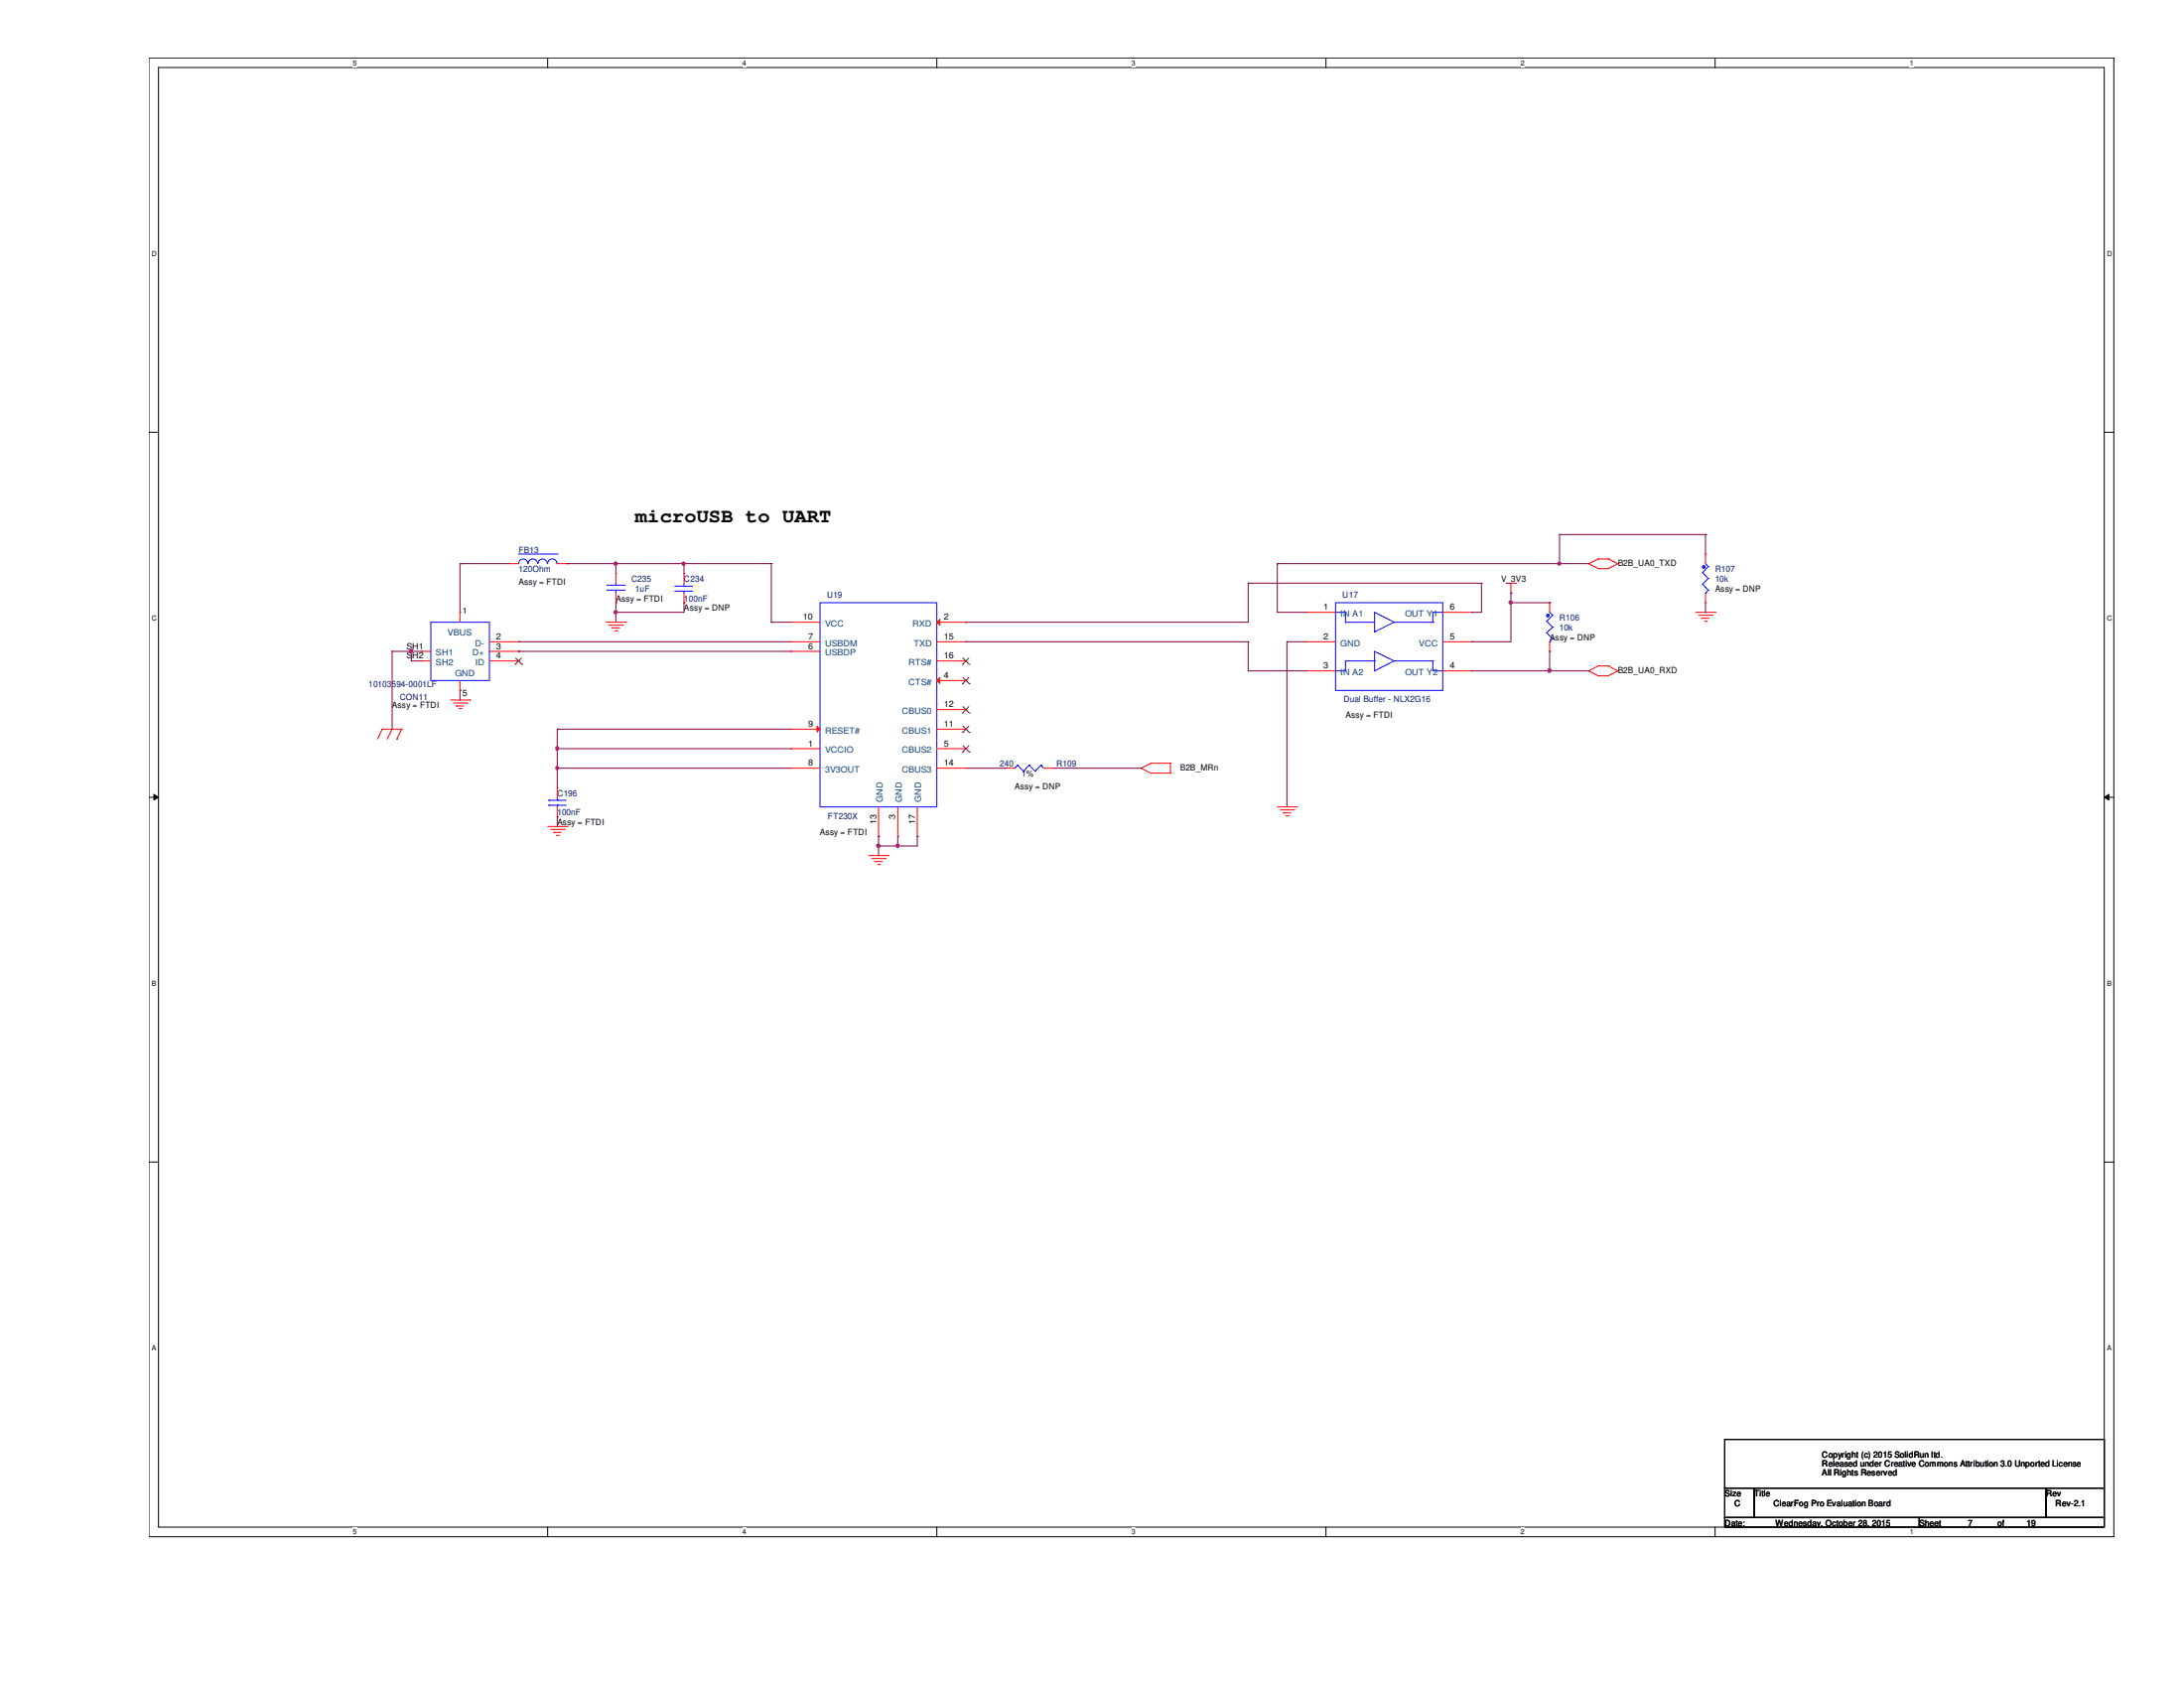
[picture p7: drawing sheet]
<svg xmlns="http://www.w3.org/2000/svg" width="279mm" height="216mm" viewBox="0 0 279 216" stroke-linecap="round" stroke-linejoin="round" font-family="sans-serif">
<path d="M19.1 7.4h251.3v189.2h-251.3zM20.3 8.6h248.9v186.7h-248.9z" fill="none" stroke="#000" stroke-width=".13"/>
<g fill="#fff">
<path d="M45.2 7.5h.5v1.1h-.5z"/>
<path d="M45.2 195.5h.5v1h-.5z"/>
</g>
<path d="M70.1 7.4v1.2M70.1 195.3v1.3" fill="none" stroke="#000" stroke-width=".13"/>
<g fill="#fff">
<path d="M95 7.5h.5v1.1h-.5z"/>
<path d="M95 195.5h.5v1h-.5z"/>
</g>
<path d="M119.8 7.4v1.2M119.8 195.3v1.3" fill="none" stroke="#000" stroke-width=".13"/>
<g fill="#fff">
<path d="M144.7 7.5h.5v1.1h-.5z"/>
<path d="M144.7 195.5h.5v1h-.5z"/>
</g>
<path d="M169.6 7.4v1.2M169.6 195.3v1.3" fill="none" stroke="#000" stroke-width=".13"/>
<g fill="#fff">
<path d="M194.5 7.5h.5v1.1h-.5z"/>
<path d="M194.5 195.5h.5v1h-.5z"/>
</g>
<path d="M219.4 7.4v1.2M219.4 195.3v1.3" fill="none" stroke="#000" stroke-width=".13"/>
<g fill="#fff">
<path d="M244.3 7.5h.5v1.1h-.5z"/>
<path d="M244.3 195.5h.5v1h-.5z"/>
<path d="M19.4 32h.6v1h-.6z"/>
<path d="M269.5 32h.7v1h-.7z"/>
<path d="M19.4 78.6h.6v1h-.6z"/>
<path d="M269.5 78.6h.7v1h-.7z"/>
</g>
<path d="M19.1 55.3h1.2M269.2 55.3h1.2" fill="none" stroke="#000" stroke-width=".13"/>
<g fill="#fff">
<path d="M19.4 125.3h.6v1h-.6z"/>
<path d="M269.5 125.3h.6v1h-.6z"/>
</g>
<path d="M19.1 102h1.2M19.7 101.6l.6 .4-.6 .3zM269.2 102l.6-.4v.7zM269.2 102h1.2" fill="none" stroke="#000" stroke-width=".13"/>
<path d="M19.7 101.6l.6 .4-.6 .3zM269.2 102l.6-.4v.7z" fill="#000"/>
<g fill="#fff">
<path d="M19.4 172h.5v1h-.5z"/>
<path d="M269.5 172h.6v1h-.6z"/>
</g>
<path d="M19.1 148.6h1.2M269.2 148.6h1.2M220.6 190.3h3.8v3.8h-3.8zM220.6 194.1h24.9v1.2h-24.9zM220.6 184.1h48.6v6.2h-48.6zM224.4 190.3h37.3v3.8h-37.3zM245.5 194.1h23.7v1.2h-23.7zM261.7 190.3h7.5v3.8h-7.5z" fill="none" stroke="#000" stroke-width=".13"/>
<g fill="none" stroke="#f00" stroke-width=".13">
<path d="M77.5 79.6h2.5M77.9 80h1.7M79.6 80h.1M80 79.6h.1M192.7 74.6h1.2M193.3 75.9h.1M193.3 74.6v1.3M193.9 74.6h.1M203.2 72.1h.1M203.2 72.1l1.3 .6M204.5 71.5h.1M204.5 72.7h.1"/>
<path d="M204.5 71.5h1.2M204.5 71.5l-1.3 .6M204.5 72.7h1.2M205.7 71.5h.1M205.7 72.7h.1M205.7 71.5l1.3 .6M207 72.1h.1M207 72.1l-1.3 .6M216.9 78.3h2.5M217.3 78.7h1.7M217.7 79.1h.1M217.7 79.1h1"/>
<path d="M218.1 79.5h.2M218.3 79.5h.1M219 78.7h.1M219.4 78.3h.1M48.9 93.3h.1M48.9 93.3l-.6 1.2M48.9 93.3h2.5M50.2 93.3h.1M50.2 93.3l-.7 1.2M50.8 94.5h.1M51.4 93.3h.1M51.4 93.3l-.6 1.2"/>
<path d="M57.6 89.5h2.5M58 89.9h1.7M58.4 90.3h.1M58.4 90.3h1M58.7 90.6h.3M59 90.6h.1M59.7 89.9h.1M60.1 89.5h.1M78.3 80.3h.1M78.3 80.3h1M78.7 80.7h.2M78.9 80.7h.1"/>
<path d="M146 98.3h.1M146 98.3l1.2 .6M147.2 98.9h.1M147.2 97.6h.1M147.2 98.9h2.5M147.2 97.6h2.5M147.2 97.6l-1.2 .7M149.7 98.9h.1M149.7 97.6h.1M149.7 97.6v1.3M203.2 85.8h.1M203.2 85.8l1.3 .6"/>
<path d="M204.5 85.2h.1M204.5 86.4h.1M204.5 85.2h1.2M204.5 85.2l-1.3 .6M204.5 86.4h1.2M205.7 85.2h.1M205.7 86.4h.1M205.7 85.2l1.3 .6M207 85.8h.1M207 85.8l-1.3 .6M70.1 105.7h2.5M70.4 106.1h1.8"/>
<path d="M70.8 106.5h.1M70.8 106.5h1M71.2 106.8h.2M71.3 104.5h.1M71.3 100.8h.1M71.3 100.8v1.2M71.3 103.2v1.3M71.4 106.8h.1M72.2 106.1h.1M72.6 105.7h.1M111.1 109.4h2.5M111.5 109.8h1.7"/>
<path d="M111.9 110.2h.1M111.9 110.2h1M112.3 110.6h.2M112.5 110.6h.1M113.2 109.8h.1M113.6 109.4h.1M163.4 103.2h2.5M163.8 103.6h1.7M164.2 104h.1M164.2 104h.9M164.5 104.4h.3M164.8 104.4h.1"/>
<path d="M165.5 103.6h.1M165.9 103.2h.1"/>
</g>
<g fill="none" stroke="#00f" stroke-width=".13">
<path d="M217.8 73.2h.1M217.8 74.7h.1M217.8 73.2l.7 .8M217.8 74.7l.7 .8M218.2 75.9h.1M218.2 72.1l.3 .4M218.5 72.5h.1M218.5 74h.1M218.5 75.5h.1M218.5 72.5l-.7 .7M218.5 74l-.7 .7M218.5 75.5l-.3 .4"/>
<path d="M70.2 102.4h.1M70.2 103h.1M70.2 102.4h2.2M70.2 103h2.2M71.3 103h.1M71.3 102.4h.1M71.3 102v.4M71.3 103v.2"/>
</g>
<path d="M217.8 72.4h.3v.2h-.3z" fill-rule="evenodd" fill="#00f"/>
<path d="M104.9 77.1h14.9v26.1h-14.9zM217.8 72.4h.3v.2h-.3z" fill="none" stroke="#00f" stroke-width=".13"/>
<path d="M218.2 70.9h.1M218.2 77.1h.1M218.2 70.9v1.2M218.2 75.9v1.2M101.2 95.8h.1M101.2 95.8h3.7" fill="none" stroke="#f00" stroke-width=".13"/>
<path d="M119.8 79.6l.4-.4v.8z" fill="#f00"/>
<path d="M119.8 79.6l.4-.4v.8zM119.8 79.6h3.8M123.6 79.6h.1M114.9 107h.1M114.9 103.2v3.8" fill="none" stroke="#f00" stroke-width=".13"/>
<path d="M119.8 87l.4-.3v.7z" fill="#f00"/>
<path d="M101.2 83.3h.1M101.2 82.1h.1M101.2 98.3h.1M101.2 83.3h3.7M101.2 82.1h3.7M101.2 98.3h3.7M119.8 87l.4-.3v.7zM119.8 87h3.8M119.8 95.8h3.8M123.6 87h.1M123.6 95.8h.1" fill="none" stroke="#f00" stroke-width=".13"/>
<path d="M123.1 87.5h.1M123.1 96.2h.1M123.2 86.7l.8 .8M123.2 95.4l.8 .8M124 86.7l-.9 .8M124 95.4l-.9 .8M124 87.5h.1M124 96.2h.1" fill="none" stroke="#7f3f00" stroke-width=".13"/>
<path d="M104.5 92.9l.4 .4-.4 .3z" fill="#f00"/>
<g fill="none" stroke="#f00" stroke-width=".13">
<path d="M78.8 73.4h.1M78.8 77.1h.1M78.8 73.4v1.2M78.8 75.9v1.2M87.5 77.1h.1M87.5 73.4h.1M87.5 73.4v1.2M87.5 75.9v1.2M101.2 79.6h.1M101.2 79.6h3.7M101.2 93.3h.1M101.2 93.3h3.7"/>
<path d="M104.5 92.9l.4 .4-.4 .3zM119.8 93.3h3.8M119.8 90.8h3.8M119.8 98.3h3.8M119.8 82.1h3.8M119.8 84.5h3.8M123.6 93.3h.1M123.6 90.8h.1M123.6 98.3h.1M123.6 82.1h.1M123.6 84.5h.1M128.6 98.3h.1"/>
<path d="M128.6 98.3h1.2M133.5 98.3h1.3M134.8 98.3h.1M112.4 107h.1M112.4 103.2v3.8M117.3 107h.1M117.3 103.2v3.8"/>
</g>
<path d="M123.1 93.7h.1M123.1 91.2h.1M123.1 85h.1M123.2 92.9l.8 .8M123.2 90.4l.8 .8M123.2 84.2l.8 .8M124 92.9l-.9 .8M124 90.4l-.9 .8M124 84.2l-.9 .8M124 93.7h.1M124 91.2h.1M124 85h.1" fill="none" stroke="#7f3f00" stroke-width=".13"/>
<g fill="none" stroke="#00f" stroke-width=".13">
<path d="M77.6 75.5h2.3M77.6 74.8h2.3M78.8 74.8h.1M78.8 75.5h.1M78.8 74.6v.2M78.8 75.5v.4M79.9 75.5h.1M79.9 74.8h.1M86.4 75h.1M86.4 75.6h.1M86.4 75h2.2M86.4 75.6h2.2"/>
<path d="M87.5 75.6h.1M87.5 75h.1M87.5 74.6v.4M87.5 75.6v.3M197.9 79.5h.1M197.9 79.5l.7 .7M198.2 78.3l.4 .4M198.6 78.7h.1M198.6 78.7l-.7 .8M129.8 98.3h.1M130.2 97.9h.1M130.2 97.9l.7 .7"/>
<path d="M130.2 97.9l-.4 .4M130.9 98.6h.1M131.7 97.9h.1M131.7 97.9l.7 .7M131.7 97.9l-.8 .7M132.4 98.6h.1M133.2 97.9h.1M133.2 97.9l.3 .4M133.2 97.9l-.8 .7M197.9 80.9h.1M197.9 80.9l.7 .8M198.2 82.1h.1"/>
<path d="M198.6 80.2h.1M198.6 81.7h.1M198.6 80.2l-.7 .7M198.6 81.7l-.4 .4"/>
</g>
<path d="M197.9 78.6h.3v.3h-.3z" fill-rule="evenodd" fill="#00f"/>
<g fill="none" stroke="#00f" stroke-width=".13">
<path d="M55.1 79.6h7.5v7.4h-7.5zM66.3 72.1a.59 .59 0 0 1 .6-.6 .59 .59 0 0 1 .6 .6M66.3 70.9h5M67.6 72.1a.61 .61 0 0 1 .6-.6 .61 .61 0 0 1 .6 .6M68.8 72.1a.59 .59 0 0 1 .6-.6 .59 .59 0 0 1 .6 .6M70.1 72.1a.59 .59 0 0 1 .6-.6 .59 .59 0 0 1 .5 .6M71.3 70.9h.1M170.9 77.1h13.7v11.2h-13.7zM170.9 78.3h1.2M172.1 79.6h.1M172.1 78.3h.1M172.1 78.3v1.3"/>
<path d="M172.1 79.6h3.8M178.4 79.6h.1M178.4 79.6h4.9M178.4 79.6l-2.5-1.3v2.5M178.4 79.6l-2.5 1.2M182.1 79.6h.1M183.3 79.6h.1M184.6 78.3h.1M184.6 78.3h-1.3v1.3M197.9 78.6h.3v.3h-.3zM170.9 85.8h1.2M172.1 85.8h.1"/>
<path d="M172.1 84.5h.1M172.1 84.5v1.3M172.1 84.5h3.8M175.9 80.8h.1M175.9 85.8h.1M175.9 84.5h.1M178.4 84.5h.1M178.4 84.5l-2.5-1.2v2.5M178.4 84.5l-2.5 1.3M178.4 84.5h4.9M183.3 84.5h.1M183.3 85.8h.1"/>
<path d="M183.3 84.5v1.3M183.3 85.8h1.3M184.6 85.8h.1"/>
</g>
<g fill="none" stroke="#f00" stroke-width=".13">
<path d="M58.8 78.3h.1M58.8 78.3v1.3M65.1 72.1h.1M65.1 72.1h1.2M71.3 72.1h1.3M72.6 72.1h.1M167.1 78.3h.1M167.1 78.3h3.8M184.6 78.3h3.7M188.3 78.3h.1M198.2 77.1h.1M198.2 77.1v1.2"/>
<path d="M53.9 84.5h.1M53.9 83.3h.1M53.9 83.3h1.2M53.9 84.5h1.2M58.8 88.3h.1M58.8 87v1.3M62.6 82.1h3.7M62.6 83.3h3.7M62.6 84.5h3.7M66.3 82.1h.1M66.3 83.3h.1M66.3 84.5h.1"/>
<path d="M167.1 82.1h.1M167.1 85.8h.1M167.1 82.1h3.8M167.1 85.8h3.8M184.6 82.1h3.7M184.6 85.8h3.7M188.3 85.8h.1M188.3 82.1h.1M198.2 83.3h.1M198.2 82.1v1.2"/>
</g>
<path d="M65.9 85h.1M66 84.2l.8 .8M66.7 84.2l-.8 .8M66.8 85h.1" fill="none" stroke="#7f3f00" stroke-width=".13"/>
<path d="M98.7 79.6h.1M98.7 79.6h2.5M71.3 93.3h.1M71.3 95.8h.1M71.3 93.3h29.9M71.3 95.8v2.5M112.4 108.2h.1M112.4 108.2h4.9M114.9 107h.1M114.9 108.2h.1M114.9 107v1.2" fill="none" stroke="#7f003f" stroke-width=".13"/>
<path d="M114.7 108h.3l.1 .2-.1 .1-.1 .1-.2-.1z" fill-rule="evenodd" fill="#f0f"/>
<path d="M114.7 108h.3l.1 .2-.1 .1-.1 .1-.2-.1z" fill="none" stroke="#f0f" stroke-width=".13"/>
<path d="M112.2 108h.3l.1 .2-.1 .1-.1 .1-.2-.1z" fill-rule="evenodd" fill="#f0f"/>
<path d="M112.2 108h.3l.1 .2-.1 .1-.1 .1-.2-.1z" fill="none" stroke="#f0f" stroke-width=".13"/>
<g fill="none" stroke="#7f003f" stroke-width=".13">
<path d="M58.8 72.1h.1M58.8 72.1h6.3M87.5 72.1h.1M87.5 72.1h11.2M52.6 83.3h.1M52.6 83.3h1.3M58.8 88.3h.1M58.8 88.3v1.2M71.3 98.3h.1M71.3 98.3h29.9M71.3 104.5h.1M71.3 104.5v1.2"/>
<path d="M112.4 108.2h.1M112.4 108.2v1.2"/>
</g>
<path d="M71.1 98.1h.3l.1 .1-.1 .2-.1 .1-.2-.1z" fill-rule="evenodd" fill="#f0f"/>
<path d="M71.1 98.1h.3l.1 .1-.1 .2-.1 .1-.2-.1z" fill="none" stroke="#f0f" stroke-width=".13"/>
<path d="M52.6 84.5h.1M52.6 84.5h1.3M66.3 83.3h.1M66.3 83.3h34.9M71.3 98.3h.1M71.3 95.8h.1M71.3 98.3v2.5M71.3 95.8h29.9" fill="none" stroke="#7f003f" stroke-width=".13"/>
<path d="M71.1 95.6h.3l.1 .1-.1 .2-.1 .1-.2-.1z" fill-rule="evenodd" fill="#f0f"/>
<path d="M71.1 95.6h.3l.1 .1-.1 .2-.1 .1-.2-.1z" fill="none" stroke="#f0f" stroke-width=".13"/>
<path d="M98.7 72.1h.1M98.7 72.1v7.5M50.2 83.3h.1M50.2 83.3h2.4M52.6 83.3h.1M52.6 83.3v1.2M66.3 82.1h.1M66.3 82.1h34.9M71.3 93.3h.1M71.3 93.3v2.5" fill="none" stroke="#7f003f" stroke-width=".13"/>
<path d="M52.5 83.1h.3v.2v.1l-.2 .1-.1-.1z" fill-rule="evenodd" fill="#f0f"/>
<path d="M52.5 83.1h.3v.2v.1l-.2 .1-.1-.1z" fill="none" stroke="#f0f" stroke-width=".13"/>
<path d="M78.8 72.1h.1M78.8 72.1v1.3M78.8 72.1h8.7M50.2 93.3h.1M50.2 83.3v10" fill="none" stroke="#7f003f" stroke-width=".13"/>
<path d="M87.3 71.9h.3l.1 .2-.1 .1-.1 .1-.2-.1z" fill-rule="evenodd" fill="#f0f"/>
<path d="M87.3 71.9h.3l.1 .2-.1 .1-.1 .1-.2-.1z" fill="none" stroke="#f0f" stroke-width=".13"/>
<path d="M78.6 71.9h.3l.1 .2-.1 .1-.2 .1-.1-.1z" fill-rule="evenodd" fill="#f0f"/>
<path d="M78.6 71.9h.3l.1 .2-.1 .1-.2 .1-.1-.1z" fill="none" stroke="#f0f" stroke-width=".13"/>
<g fill="none" stroke="#7f003f" stroke-width=".13">
<path d="M58.8 72.1h.1M58.8 72.1v6.2M72.6 72.1h.1M72.6 72.1h6.2M78.8 77.1h.1M78.8 78.3h.1M78.8 77.1v2.5M87.5 72.1h.1M87.5 77.1h.1M87.5 72.1v1.3M87.5 77.1v1.2h-8.7M134.8 98.3h11.2"/>
<path d="M146 98.3h.1M112.4 107h.1M112.4 107v1.2"/>
</g>
<path d="M78.6 78.2h.3l.1 .1-.1 .2h-.2h-.1z" fill-rule="evenodd" fill="#f0f"/>
<path d="M78.6 78.2h.3l.1 .1-.1 .2h-.2h-.1z" fill="none" stroke="#f0f" stroke-width=".13"/>
<g fill="none" stroke="#7f003f" stroke-width=".13">
<path d="M193.3 77.1h4.9M198.2 77.1h.1M199.5 68.4h.1M199.5 72.1h.1M199.5 68.4h18.7M199.5 68.4v3.7M199.5 72.1h3.7M218.2 68.4h.1M159.7 82.1h.1M159.7 85.8h.1M159.7 85.8h7.4M159.7 82.1v3.7"/>
<path d="M164.6 82.1h.1M164.6 82.1h2.5M164.6 82.1v21.1M188.3 85.8h.1M188.3 85.8h14.9M203.2 85.8h.1M117.3 107h.1M117.3 107v1.2"/>
</g>
<path d="M198.1 85.6h.3l.1 .2-.1 .1-.2 .1-.1-.1z" fill-rule="evenodd" fill="#f0f"/>
<path d="M198.1 85.6h.3l.1 .2-.1 .1-.2 .1-.1-.1z" fill="none" stroke="#f0f" stroke-width=".13"/>
<path d="M193.3 77.1h.1M193.3 77.1v5" fill="none" stroke="#7f003f" stroke-width=".13"/>
<path d="M193.1 76.9h.3l.1 .1-.1 .2-.1 .1-.2-.1z" fill-rule="evenodd" fill="#f0f"/>
<path d="M193.1 76.9h.3l.1 .1-.1 .2-.1 .1-.2-.1z" fill="none" stroke="#f0f" stroke-width=".13"/>
<path d="M163.4 72.1h.1M163.4 78.3h.1M163.4 78.3h3.7M163.4 72.1v6.2M163.4 72.1h36.1M188.3 78.3h.1M189.5 74.6h.1M189.5 74.6v3.7h-1.2M123.6 82.1h.1M123.6 82.1h36.1M188.3 82.1h.1M188.3 82.1h5" fill="none" stroke="#7f003f" stroke-width=".13"/>
<path d="M199.3 71.9h.3l.1 .2-.1 .1-.1 .1-.2-.1z" fill-rule="evenodd" fill="#f0f"/>
<path d="M199.3 71.9h.3l.1 .2-.1 .1-.1 .1-.2-.1z" fill="none" stroke="#f0f" stroke-width=".13"/>
<g fill="none" stroke="#7f003f" stroke-width=".13">
<path d="M123.6 79.6h.1M159.7 74.6h.1M159.7 74.6h29.8M159.7 74.6v5h-36.1M193.3 75.9h.1M193.3 75.9v1.2M218.2 68.4h.1M218.2 78.3h.1M218.2 68.4v2.5M218.2 77.1v1.2M123.6 98.3h5M128.6 98.3h.1"/>
<path d="M198.2 83.3h.1M198.2 83.3v2.5"/>
</g>
<path d="M114.7 108h.3l.1 .2-.1 .1-.1 .1-.2-.1z" fill-rule="evenodd" fill="#f0f"/>
<path d="M114.7 108h.3l.1 .2-.1 .1-.1 .1-.2-.1z" fill="none" stroke="#f0f" stroke-width=".13"/>
<path d="M112.2 108h.3l.1 .2-.1 .1-.1 .1-.2-.1z" fill-rule="evenodd" fill="#f0f"/>
<path d="M112.2 108h.3l.1 .2-.1 .1-.1 .1-.2-.1z" fill="none" stroke="#f0f" stroke-width=".13"/>
<path d="M71.1 98.1h.3l.1 .1-.1 .2-.1 .1-.2-.1z" fill-rule="evenodd" fill="#f0f"/>
<path d="M71.1 98.1h.3l.1 .1-.1 .2-.1 .1-.2-.1z" fill="none" stroke="#f0f" stroke-width=".13"/>
<path d="M71.1 95.6h.3l.1 .1-.1 .2-.1 .1-.2-.1z" fill-rule="evenodd" fill="#f0f"/>
<path d="M71.1 95.6h.3l.1 .1-.1 .2-.1 .1-.2-.1z" fill="none" stroke="#f0f" stroke-width=".13"/>
<path d="M52.5 83.1h.3v.2v.1l-.2 .1-.1-.1z" fill-rule="evenodd" fill="#f0f"/>
<path d="M52.5 83.1h.3v.2v.1l-.2 .1-.1-.1z" fill="none" stroke="#f0f" stroke-width=".13"/>
<path d="M87.3 71.9h.3l.1 .2-.1 .1-.1 .1-.2-.1z" fill-rule="evenodd" fill="#f0f"/>
<path d="M87.3 71.9h.3l.1 .2-.1 .1-.1 .1-.2-.1z" fill="none" stroke="#f0f" stroke-width=".13"/>
<path d="M78.6 71.9h.3l.1 .2-.1 .1-.2 .1-.1-.1z" fill-rule="evenodd" fill="#f0f"/>
<path d="M78.6 71.9h.3l.1 .2-.1 .1-.2 .1-.1-.1z" fill="none" stroke="#f0f" stroke-width=".13"/>
<path d="M78.6 78.2h.3l.1 .1-.1 .2h-.2h-.1z" fill-rule="evenodd" fill="#f0f"/>
<path d="M78.6 78.2h.3l.1 .1-.1 .2h-.2h-.1z" fill="none" stroke="#f0f" stroke-width=".13"/>
<path d="M198.1 85.6h.3l.1 .2-.1 .1-.2 .1-.1-.1z" fill-rule="evenodd" fill="#f0f"/>
<path d="M198.1 85.6h.3l.1 .2-.1 .1-.2 .1-.1-.1z" fill="none" stroke="#f0f" stroke-width=".13"/>
<path d="M193.1 76.9h.3l.1 .1-.1 .2-.1 .1-.2-.1z" fill-rule="evenodd" fill="#f0f"/>
<path d="M193.1 76.9h.3l.1 .1-.1 .2-.1 .1-.2-.1z" fill="none" stroke="#f0f" stroke-width=".13"/>
<path d="M199.3 71.9h.3l.1 .2-.1 .1-.1 .1-.2-.1z" fill-rule="evenodd" fill="#f0f"/>
<path d="M199.3 71.9h.3l.1 .2-.1 .1-.1 .1-.2-.1z" fill="none" stroke="#f0f" stroke-width=".13"/>
<text font-size="2.6" x="81.3" y="66.8">microUSB to UART</text>
<g font-size="1.1" fill="#00007f">
<text x="66.3" y="70.7">FB13</text>
<text x="66.3" y="73.2">120Ohm</text>
<text x="80.8" y="74.4">C235</text>
<text x="81.3" y="75.6">1uF</text>
<text x="87.5" y="74.4">C234</text>
<text x="87.5" y="76.9">100nF</text>
<text x="105.8" y="76.4">U19</text>
<text x="171.7" y="76.4">U17</text>
<text x="219.4" y="73.2">R107</text>
<text x="219.4" y="74.4">10k</text>
<text x="199.5" y="79.4">R106</text>
<text x="199.5" y="80.6">10k</text>
<text x="47.2" y="87.8">10103594-0001LF</text>
<text x="51.1" y="89.6">CON11</text>
<text x="171.9" y="89.8">Dual Buffer - NLX2G16</text>
<text x="71.3" y="101.8">C196</text>
<text x="127.9" y="98">240</text>
<text x="135.2" y="98">R109</text>
<text x="71.3" y="104.3">100nF</text>
<text x="105.9" y="104.8">FT230X</text>
</g>
<g font-size="1.1">
<text x="66.3" y="74.8">Assy = FTDI</text>
<text x="78.8" y="76.9">Assy = FTDI</text>
<text x="192" y="74.4">V_3V3</text>
<text x="207" y="72.4">B2B_UA0_TXD</text>
<text x="219.4" y="75.6">Assy = DNP</text>
<text x="52" y="83">SH1</text>
<text x="59.1" y="78.4">1</text>
<text x="63.5" y="81.8">2</text>
<text x="63.5" y="83">3</text>
<text x="87.5" y="78.1">Assy = DNP</text>
<text x="102.7" y="79.3">10</text>
<text x="103.4" y="83">6</text>
<text x="103.4" y="81.8">7</text>
<text x="120.7" y="79.3">2</text>
<text x="120.7" y="81.8">15</text>
<text x="169.3" y="78">1</text>
<text x="169.3" y="81.8">2</text>
<text x="185.5" y="81.8">5</text>
<text x="185.5" y="78">6</text>
<text x="198.2" y="81.9">Assy = DNP</text>
<text x="52" y="84.2">SH2</text>
<text x="59.1" y="89">5</text>
<text x="63.5" y="84.2">4</text>
<text x="120.7" y="86.7">4</text>
<text x="120.7" y="84.2">16</text>
<text x="169.3" y="85.5">3</text>
<text x="185.5" y="85.5">4</text>
<text x="207" y="86.1">B2B_UA0_RXD</text>
<text x="50.2" y="90.6">Assy = FTDI</text>
<text x="103.4" y="95.5">1</text>
<text x="103.4" y="93">9</text>
<text x="120.7" y="95.5">5</text>
<text x="120.7" y="93">11</text>
<text x="120.7" y="90.5">12</text>
<text x="172.1" y="91.8">Assy = FTDI</text>
<text x="103.4" y="98">8</text>
<text x="120.7" y="98">14</text>
<text x="129.8" y="100.9">Assy = DNP</text>
<text x="130.7" y="99.3">1%</text>
<text x="151" y="98.6">B2B_MRn</text>
<text x="71.3" y="105.5">Assy = FTDI</text>
<text x="104.9" y="106.8">Assy = FTDI</text>
<text x="112.1" y="105.4" transform="rotate(-90 112.1 105.4)">13</text>
<text x="114.6" y="104.7" transform="rotate(-90 114.6 104.7)">3</text>
<text x="117.1" y="105.4" transform="rotate(-90 117.1 105.4)">17</text>
<text x="220.6" y="191.4">Size</text>
<text x="224.4" y="191.4">Title</text>
<text x="233.1" y="186.4">Copyright (c) 2015 SolidRun ltd.</text>
<text x="233.1" y="187.6">Released under Creative Commons Attribution 3.0 Unported License</text>
<text x="233.1" y="188.7">All Rights Reserved</text>
<text x="261.7" y="191.4">Rev</text>
<text x="220.6" y="195.2">Date:</text>
<text x="221.9" y="192.7">C</text>
<text x="226.9" y="192.7">ClearFog Pro Evaluation Board</text>
<text x="227.1" y="195.2">Wednesday, October 28, 2015</text>
<text x="245.5" y="195.2">Sheet</text>
<text x="251.8" y="195.2">7</text>
<text x="255.5" y="195.2">of</text>
<text x="259.2" y="195.2">19</text>
<text x="263" y="192.7">Rev-2.1</text>
</g>
<g font-size="1.1" fill="#003f7f">
<text x="55.8" y="83.9">SH1</text>
<text x="57.3" y="81.3">VBUS</text>
<text x="60.5" y="83.9">D+</text>
<text x="60.7" y="82.6">D-</text>
<text x="105.5" y="83.9">USBDP</text>
<text x="105.5" y="82.6">USBDM</text>
<text x="105.5" y="80.1">VCC</text>
<text x="116.8" y="80.1">RXD</text>
<text x="116.9" y="82.6">TXD</text>
<text x="171.5" y="78.9">IN A1</text>
<text x="171.5" y="82.6">GND</text>
<text x="179.7" y="78.9">OUT Y1</text>
<text x="181.5" y="82.6">VCC</text>
<text x="55.8" y="85.1">SH2</text>
<text x="58.2" y="86.4">GND</text>
<text x="60.8" y="85.1">ID</text>
<text x="116.2" y="87.6">CTS#</text>
<text x="116.2" y="85.1">RTS#</text>
<text x="171.5" y="86.4">IN A2</text>
<text x="179.7" y="86.4">OUT Y2</text>
<text x="105.5" y="93.8">RESET#</text>
<text x="115.4" y="93.8">CBUS1</text>
<text x="115.4" y="91.3">CBUS0</text>
<text x="105.5" y="96.3">VCCIO</text>
<text x="105.5" y="98.8">3V3OUT</text>
<text x="115.4" y="96.3">CBUS2</text>
<text x="115.4" y="98.8">CBUS3</text>
<text x="112.9" y="102.6" transform="rotate(-90 112.9 102.6)">GND</text>
<text x="115.4" y="102.6" transform="rotate(-90 115.4 102.6)">GND</text>
<text x="117.9" y="102.6" transform="rotate(-90 117.9 102.6)">GND</text>
</g>
<g font-size=".9">
<text x="45.2" y="8.3">5</text>
<text x="95" y="8.3">4</text>
<text x="144.7" y="8.3">3</text>
<text x="194.5" y="8.3">2</text>
<text x="244.3" y="8.3">1</text>
<text x="19.4" y="32.8">D</text>
<text x="269.5" y="32.8">D</text>
<text x="19.4" y="79.4">C</text>
<text x="269.5" y="79.4">C</text>
<text x="19.4" y="126.1">B</text>
<text x="269.5" y="126.1">B</text>
<text x="19.4" y="172.8">A</text>
<text x="269.5" y="172.8">A</text>
<text x="45.2" y="196.3">5</text>
<text x="95" y="196.3">4</text>
<text x="144.7" y="196.3">3</text>
<text x="194.5" y="196.3">2</text>
<text x="244.3" y="196.3">1</text>
</g>
</svg>
